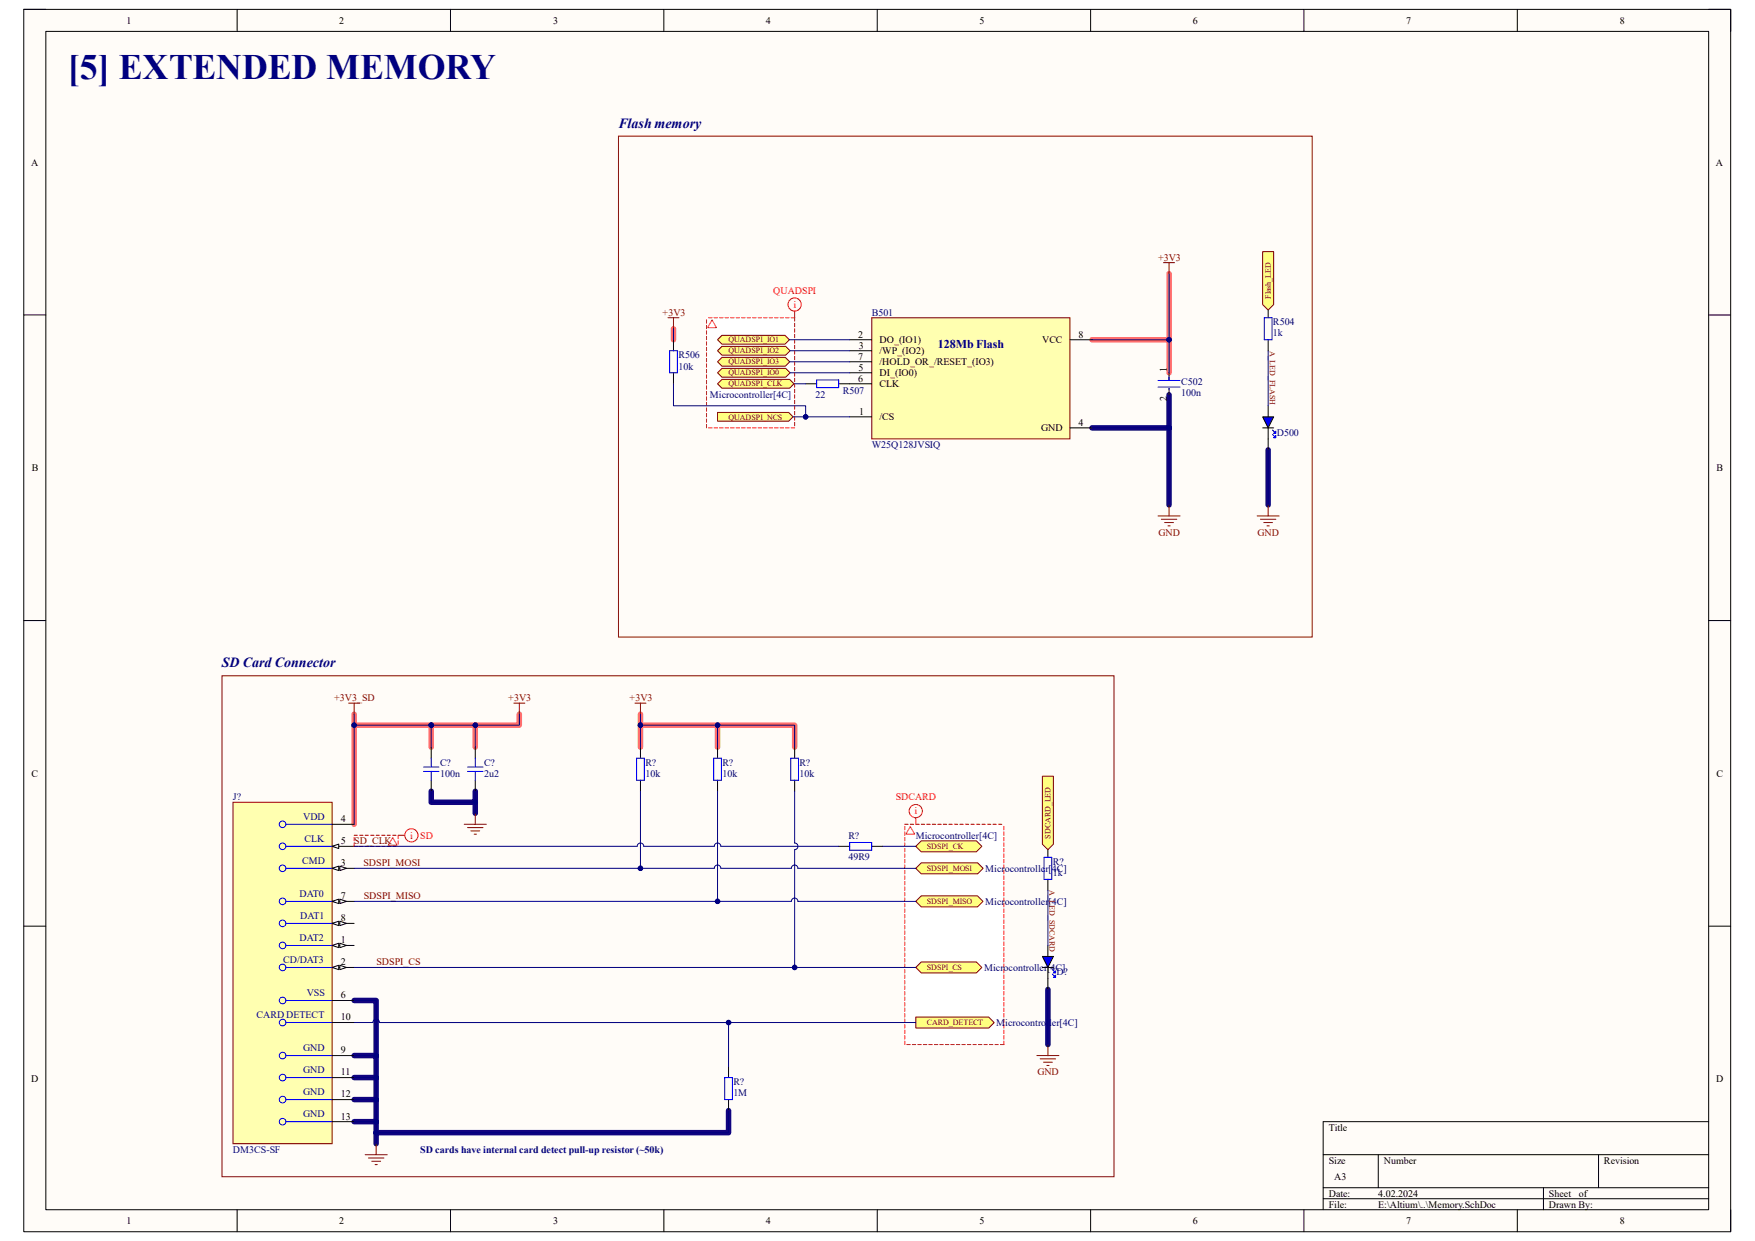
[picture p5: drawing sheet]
<svg xmlns="http://www.w3.org/2000/svg" width="297mm" height="210mm" viewBox="0 0 297 210" stroke-linecap="round" stroke-linejoin="round" font-family="sans-serif">
<path d="M4 1.6h288.9v206.8h-288.9z" fill-rule="evenodd" fill="#fffcf8"/>
<path d="M4 1.6h288.9v206.8h-288.9z" fill="none" stroke="#000" stroke-width=".17"/>
<path d="M7.8 5.3h281.4v199.4h-281.4z" fill-rule="evenodd" fill="#fffcf8"/>
<g fill="none" stroke="#000" stroke-width=".17">
<path d="M4 1.6h3.7M7.8 5.3h281.4v199.4h-281.4zM40.1 1.6v3.7M76.2 1.6v3.7M112.3 1.6v3.7M148.5 1.6v3.7M184.6 1.6v3.7M220.7 1.6v3.7M256.8 1.6v3.7M289.2 1.6h3.7v3.7M4 53.3h3.7M289.2 53.3h3.7"/>
<path d="M4 105h3.8M289.2 105h3.7M4 156.7h3.8M289.2 156.7h3.7M223.9 195.4h65.3M233.3 195.4v5.6M270.5 195.4v5.6M289.2 189.8h-65.3v14.9M40.1 204.7v3.7M76.2 204.7v3.7M112.4 204.7v3.7M148.5 204.7v3.7"/>
<path d="M184.6 204.7v3.7M220.7 204.7v3.7M223.9 201h65.3M223.9 202.9h65.3M256.8 204.7v3.7M261.2 201v3.7M292.9 204.7v3.7"/>
</g>
<g fill="#fff">
<path d="M119.6 53.8h14.9v18.6h-14.9z" fill-rule="evenodd"/>
<path d="M153.1 139.5h16.8v37.3h-16.8z" fill-rule="evenodd"/>
<path d="M59.9 141.4h7.5v1.8h-7.5z" fill-rule="evenodd"/>
</g>
<path d="M184.8 72.4h13M197.8 66.8v18.6M214.6 76.1v9.3M73 133.9v1.9h7.4v-1.9M80.4 135.8v1.8M59.9 169.3h3.8v9.3M59.9 178.6h3.8v14.9M177.3 167.4v9.4M59.9 182.4h3.8M59.9 186.1h3.8M59.9 189.8h3.8M123.3 187.9v3.8h-59.6" fill="none" stroke="#11037f" stroke-width=".93"/>
<path d="M114 55.6v1.9M197.8 46.3v11.2h-13M197.8 57.5v5.6M59.9 120.9v1.8h13.1M59.9 122.7v16.8M73 122.7v3.7M80.4 122.7v3.7M87.9 120.9v1.8h-14.9M108.4 122.7h26.1v3.7M108.4 120.9v5.5M121.4 122.7v3.7" fill="none" stroke="#ff6e6e" stroke-width=".93"/>
<path d="M104.7 23h117.4v84.8h-117.4zM196.9 44.4h1.9M197.8 44.4v1.9M196 87.3h3.7M196.5 87.9h2.6M197.1 88.4h1.5M197.7 89h.3M197.8 85.4v1.9" fill="none" stroke="#800000" stroke-width=".17"/>
<path d="M197.8 63.1v1.3M197.8 65.7v1.1" fill="none" stroke="#000" stroke-width=".17"/>
<path d="M196 64.4h3.7M196 65.5h3.7M197.8 63.8v.6M197.8 65.7v.2" fill="none" stroke="#00f" stroke-width=".17"/>
<path d="M147.5 53.8h33.6v20.5h-33.6z" fill-rule="evenodd" fill="#ffffb0"/>
<path d="M113 53.8h1.9M114 53.8v1.8M147.5 53.8h33.6v20.5h-33.6z" fill="none" stroke="#800000" stroke-width=".17"/>
<g fill="none" stroke="#000" stroke-width=".17">
<path d="M114 57.5v1.9M143.8 57.5h3.7M143.8 59.4h3.7M181.1 57.5h3.7M114 63.1v1.8M136.3 64.9h1.9M141.9 64.9h5.6M143.8 70.5h3.7M143.8 61.2h3.7M143.8 63.1h3.7M181.1 72.4h3.7M213.7 72.4h1.9"/>
<path d="M214.6 68.7v1.8"/>
</g>
<path d="M113.3 59.4h1.3v3.7h-1.3zM138.2 64.3h3.7v1.3h-3.7z" fill="none" stroke="#00f" stroke-width=".17"/>
<g fill="none" stroke="#f00" stroke-width=".17">
<path d="M119.6 54.1v.6M119.6 55v.6M119.6 56v.6M119.6 56.9v.6M119.6 57.8v.6M119.6 58.8v.6M119.6 59.7v.6M119.9 53.8h.6M120.9 53.8h.5M121.8 53.8h.6M122.7 53.8h.6M123.6 53.8h.6"/>
<path d="M124.6 53.8h.6M125.5 53.8h.6M126.4 53.8h.6M127.4 53.8h.6M128.3 53.8h.6M129.2 53.8h.6M130.2 53.8h.6M131.1 53.8h.6M132 53.8h.6M133 53.8h.5M133.9 53.8h.6M134.5 52.7v1.7"/>
<path d="M134.5 54.7v.6M134.5 55.6v.6M134.5 56.6v.5M134.5 57.5v.6M134.5 58.4v.6M134.5 59.4v.5M119.6 60.6v.6M119.6 61.6v.6M119.6 62.5v.6M119.6 63.4v.6M119.6 64.4v.5M119.6 65.3v.6"/>
<path d="M119.6 66.2v.6M119.6 67.2v.5M119.6 68.1v.6M119.6 69v.6M119.6 70v.5M119.6 70.9v.6M119.6 71.8v.6M119.9 72.4h.6M120.9 72.4h.5M121.8 72.4h.6M122.7 72.4h.6M123.6 72.4h.6"/>
<path d="M124.6 72.4h.6M125.5 72.4h.6M126.4 72.4h.6M127.4 72.4h.6M128.3 72.4h.6M129.2 72.4h.6M130.2 72.4h.6M131.1 72.4h.6M132 72.4h.6M133 72.4h.5M133.9 72.4h.6M134.5 60.3v.6"/>
<path d="M134.5 61.2v.6M134.5 62.2v.5M134.5 63.1v.6M134.5 64v.6M134.5 64.9v.6M134.5 65.9v.6M134.5 66.8v.6M134.5 67.7v.6M134.5 68.7v.6M134.5 69.6v.6M134.5 70.5v.6M134.5 71.5v.6"/>
<circle cx="134.5" cy="51.5" r="1.12"/>
</g>
<path d="M120.5 54.1l.7 1.3h-1.4z" fill="none" stroke="#f33" stroke-width=".17"/>
<path d="M213.7 70.5h1.9l-1 1.9z" fill-rule="evenodd" fill="#00f"/>
<path d="M213.7 70.5h1.9l-1 1.9zM214.6 72.4v3.7" fill="none" stroke="#000" stroke-width=".17"/>
<path d="M215.9 73v.3h-.3z" fill="#00f"/>
<path d="M215.4 72.8l.3 .4M215.9 73v.3h-.3z" fill="none" stroke="#00f" stroke-width=".17"/>
<path d="M215.6 74.1l.3-.4v.4z" fill="#00f"/>
<path d="M214 53.8h1.3v3.7h-1.3zM215.4 73.5l.3 .4M215.6 74.1l.3-.4v.4z" fill="none" stroke="#00f" stroke-width=".17"/>
<path d="M214.6 51.9v1.9M214.6 57.5v1.9" fill="none" stroke="#000" stroke-width=".17"/>
<path d="M212.8 87.3h3.7M213.3 87.9h2.6M213.9 88.4h1.5M214.4 89h.4M214.6 85.4v1.9" fill="none" stroke="#800000" stroke-width=".17"/>
<path d="M213.7 42.6h1.9v8.9l-1 1-.9-1z" fill-rule="evenodd" fill="#ffff80"/>
<path d="M213.7 42.6h1.9v8.9l-1 1-.9-1z" fill="none" stroke="#800000" stroke-width=".17"/>
<path d="M121.4 64.9l.8-.7h11.4l.8 .7-.8 .8h-11.4z" fill-rule="evenodd" fill="#ffff80"/>
<path d="M121.4 64.9l.8-.7h11.4l.8 .7-.8 .8h-11.4z" fill="none" stroke="#800000" stroke-width=".17"/>
<path d="M121.4 69.8h12.1l.7 .7-.7 .8h-12.1z" fill-rule="evenodd" fill="#ffff80"/>
<path d="M121.4 69.8h12.1l.7 .7-.7 .8h-12.1z" fill="none" stroke="#800000" stroke-width=".17"/>
<path d="M121.4 63.1l.8-.8h10.8l.7 .8-.7 .7h-10.8z" fill-rule="evenodd" fill="#ffff80"/>
<path d="M121.4 63.1l.8-.8h10.8l.7 .8-.7 .7h-10.8z" fill="none" stroke="#800000" stroke-width=".17"/>
<path d="M121.4 57.5l.8-.8h10.7l.7 .8-.7 .7h-10.7z" fill-rule="evenodd" fill="#ffff80"/>
<path d="M121.4 57.5l.8-.8h10.7l.7 .8-.7 .7h-10.7z" fill="none" stroke="#800000" stroke-width=".17"/>
<path d="M121.4 59.4l.8-.8h10.8l.7 .8-.7 .7h-10.8z" fill-rule="evenodd" fill="#ffff80"/>
<path d="M121.4 59.4l.8-.8h10.8l.7 .8-.7 .7h-10.8z" fill="none" stroke="#800000" stroke-width=".17"/>
<path d="M121.4 61.2l.8-.7h10.7l.8 .7-.8 .8h-10.7z" fill-rule="evenodd" fill="#ffff80"/>
<path d="M121.4 61.2l.8-.7h10.7l.8 .7-.8 .8h-10.7z" fill="none" stroke="#800000" stroke-width=".17"/>
<path d="M39.4 135.8h16.8v57.7h-16.8z" fill-rule="evenodd" fill="#ffffb0"/>
<path d="M39.4 135.8h16.8v57.7h-16.8z" fill="none" stroke="#800000" stroke-width=".17"/>
<g fill="none" stroke="#00f" stroke-width=".17">
<path d="M48.4 139.5h7.8M48.4 143.2h7.8M48.4 146.9h7.8M48.4 152.5h7.8M48.4 156.3h7.8M48.4 160h7.8M48.4 178.6h7.8M48.4 163.7h7.8M48.4 169.3h7.8M48.4 173h7.8M48.4 182.4h7.8M48.4 186.1h7.8"/>
<path d="M48.4 189.8h7.8"/>
<circle cx="47.8" cy="139.5" r=".56"/>
<circle cx="47.8" cy="143.2" r=".56"/>
<circle cx="47.8" cy="156.3" r=".56"/>
<circle cx="47.8" cy="160" r=".56"/>
<circle cx="47.8" cy="146.9" r=".56"/>
<circle cx="47.8" cy="152.5" r=".56"/>
<circle cx="47.8" cy="169.3" r=".56"/>
<circle cx="47.8" cy="163.7" r=".56"/>
<circle cx="47.8" cy="178.6" r=".56"/>
<circle cx="47.8" cy="173" r=".56"/>
<circle cx="47.8" cy="189.8" r=".56"/>
<circle cx="47.8" cy="182.4" r=".56"/>
<circle cx="47.8" cy="186.1" r=".56"/>
</g>
<path d="M56.2 160h3.7" fill="none" stroke="#000" stroke-width=".17"/>
<path d="M56.2 160l1.1-.4v.8z" fill="#f8fcff"/>
<path d="M56.2 160l1.1-.4v.8z" fill="none" stroke="#000" stroke-width=".17"/>
<path d="M57.5 159.6l1.1 .4-1.1 .4z" fill="#f8fcff"/>
<path d="M57.5 159.6l1.1 .4-1.1 .4zM56.2 163.7h3.7" fill="none" stroke="#000" stroke-width=".17"/>
<path d="M56.2 163.7l1.1-.3v.7z" fill="#f8fcff"/>
<path d="M56.2 163.7l1.1-.3v.7z" fill="none" stroke="#000" stroke-width=".17"/>
<path d="M57.5 163.4l1.1 .3-1.1 .4z" fill="#f8fcff"/>
<path d="M56.2 146.9h3.7M57.5 163.4l1.1 .3-1.1 .4z" fill="none" stroke="#000" stroke-width=".17"/>
<path d="M56.2 146.9l1.1-.3v.7z" fill="#f8fcff"/>
<path d="M56.2 146.9l1.1-.3v.7z" fill="none" stroke="#000" stroke-width=".17"/>
<path d="M57.5 146.6l1.1 .3-1.1 .4z" fill="#f8fcff"/>
<path d="M56.2 139.5h3.7M56.2 143.2h3.7M57.5 146.6l1.1 .3-1.1 .4z" fill="none" stroke="#000" stroke-width=".17"/>
<path d="M56.2 143.2l1.1-.4v.8z" fill="#f8fcff"/>
<path d="M56.2 143.2l1.1-.4v.8zM56.2 152.5h3.7M56.2 169.3h3.7" fill="none" stroke="#000" stroke-width=".17"/>
<path d="M56.2 152.5l1.1-.3v.7z" fill="#f8fcff"/>
<path d="M56.2 152.5l1.1-.3v.7z" fill="none" stroke="#000" stroke-width=".17"/>
<path d="M57.5 152.2l1.1 .3-1.1 .4z" fill="#f8fcff"/>
<path d="M56.2 156.3h3.7M57.5 152.2l1.1 .3-1.1 .4z" fill="none" stroke="#000" stroke-width=".17"/>
<path d="M56.2 156.3l1.1-.4v.7z" fill="#f8fcff"/>
<path d="M56.2 156.3l1.1-.4v.7z" fill="none" stroke="#000" stroke-width=".17"/>
<path d="M57.5 155.9l1.1 .4-1.1 .3z" fill="#f8fcff"/>
<g fill="none" stroke="#000" stroke-width=".17">
<path d="M73 126.4v1.9M73 132v1.9M80.4 126.4v1.9M80.4 132v1.9M108.4 126.4v1.9M108.4 132v1.9M121.4 126.4v1.9M121.4 132v1.9M134.5 126.4v1.9M134.5 132v1.9M57.5 155.9l1.1 .4-1.1 .3zM141.9 143.2h1.9"/>
<path d="M147.5 143.2h1.9M56.2 178.6h3.7M56.2 173h3.7M56.2 182.4h3.7M56.2 186.1h3.7M56.2 189.8h3.7M123.3 180.5v1.9M123.3 186.1v1.8"/>
</g>
<g fill="none" stroke="#800000" stroke-width=".17">
<path d="M59 119h1.9M59.9 119v1.9M87 119h1.8M87.9 119v1.9M107.5 119h1.8M108.4 119v1.9M78.6 139.5h3.7M80.4 137.6v1.9M79.1 140.1h2.6M79.7 140.6h1.5M80.2 141.2h.4M61.8 195.4h3.7"/>
<path d="M62.4 196h2.6M62.9 196.5h1.5M63.5 197.1h.3M63.7 193.5v1.9"/>
</g>
<g fill="none" stroke="#00f" stroke-width=".17">
<path d="M71.7 130.6h2.6M71.7 129.8h2.6M73 128.3v1.5M73 130.6v1.4M79.1 130.6h2.6M79.1 129.8h2.6M80.4 128.3v1.5M80.4 130.6v1.4M107.7 128.3h1.3v3.7h-1.3zM120.8 128.3h1.3v3.7h-1.3zM133.8 128.3h1.3v3.7h-1.3zM143.8 142.6h3.7v1.3h-3.7z"/>
<path d="M122.7 182.4h1.3v3.7h-1.3z"/>
</g>
<g fill="none" stroke="#f00" stroke-width=".17">
<path d="M153.1 139.8v.6M153.1 139.5h.6M154 139.5h.6M155 138.4v1.1h.6M155.9 139.5h.6M156.8 139.5h.6M157.8 139.5h.6M158.7 139.5h.6M159.6 139.5h.6M160.6 139.5h.6M161.5 139.5h.6M162.4 139.5h.6"/>
<path d="M163.4 139.5h.5M164.3 139.5h.6M165.2 139.5h.6M166.2 139.5h.5M167.1 139.5h.6M168 139.5h.6M169 139.5h.5M169.9 139.8v.6M59.9 141.4h.6M59.9 141.7v.6M59.9 142.6v.6h.6M60.9 141.4h.5"/>
<path d="M60.9 143.2h.5M61.8 141.4h.6M61.8 143.2h.6M62.7 141.4h.6M62.7 143.2h.6M63.7 141.4h.5M63.7 143.2h.5M64.6 141.4h.6M64.6 143.2h.6M65.5 141.4h.6M65.5 143.2h.6M66.5 141.4h.5"/>
<path d="M66.5 143.2h.5M67.4 142.3v.6M68.5 141.4h-1.1v.5M153.1 140.8v.6M153.1 141.7v.6M153.1 142.6v.6M153.1 143.6v.6M153.1 144.5v.6M153.1 145.4v.6M153.1 146.4v.5M153.1 147.3v.6M153.1 148.2v.6"/>
<path d="M153.1 149.2v.5M153.1 150.1v.6M153.1 151v.6M153.1 152v.5M153.1 152.9v.6M153.1 153.8v.6M153.1 154.8v.5M153.1 155.7v.6M153.1 156.6v.6M153.1 157.5v.6M153.1 158.5v.6M153.1 159.4v.6"/>
<path d="M169.9 140.8v.6M169.9 141.7v.6M169.9 142.6v.6M169.9 143.6v.6M169.9 144.5v.6M169.9 145.4v.6M169.9 146.4v.5M169.9 147.3v.6M169.9 148.2v.6M169.9 149.2v.5M169.9 150.1v.6M169.9 151v.6"/>
<path d="M169.9 152v.5M169.9 152.9v.6M169.9 153.8v.6M169.9 154.8v.5M169.9 155.7v.6M169.9 156.6v.6M169.9 157.5v.6M169.9 158.5v.6M169.9 159.4v.6M153.1 160.3v.6M153.1 161.3v.6M153.1 162.2v.6"/>
<path d="M153.1 163.1v.6M153.1 164.1v.6M153.1 165v.6M153.1 165.9v.6M153.1 166.9v.5M153.1 167.8v.6M153.1 168.7v.6M153.1 169.7v.5M153.1 170.6v.6M153.1 171.5v.6M153.1 172.5v.5M153.1 173.4v.6"/>
<path d="M153.1 174.3v.6M153.1 175.3v.5M153.1 176.2v.6M153.5 176.8h.6M154.4 176.8h.6M155.3 176.8h.6M156.3 176.8h.5M157.2 176.8h.6M158.1 176.8h.6M159.1 176.8h.5M160 176.8h.6M160.9 176.8h.6"/>
<path d="M161.9 176.8h.5M162.8 176.8h.6M163.7 176.8h.6M164.7 176.8h.5M165.6 176.8h.6M166.5 176.8h.6M167.4 176.8h.6M168.4 176.8h.6M169.9 160.3v.6M169.9 161.3v.6M169.9 162.2v.6M169.9 163.1v.6"/>
<path d="M169.9 164.1v.6M169.9 165v.6M169.9 165.9v.6M169.9 166.9v.5M169.9 167.8v.6M169.9 168.7v.6M169.9 169.7v.5M169.9 170.6v.6M169.9 171.5v.6M169.9 172.5v.5M169.9 176.2v.6h-.6M169.9 173.4v.6"/>
<path d="M169.9 174.3v.6M169.9 175.3v.5"/>
<circle cx="155" cy="137.3" r="1.12"/>
<circle cx="69.6" cy="141.4" r="1.12"/>
</g>
<path d="M154 139.9l.8 1.3h-1.5zM66.5 141.7l.7 1.3h-1.5z" fill="none" stroke="#f33" stroke-width=".17"/>
<path d="M155 143.2l.9-.9h9.3l1 .9-1 1h-9.3z" fill-rule="evenodd" fill="#ffff80"/>
<path d="M155 143.2l.9-.9h9.3l1 .9-1 1h-9.3z" fill="none" stroke="#800000" stroke-width=".17"/>
<path d="M155 146.9l.9-.9h9.5l1 .9-1 1h-9.5z" fill-rule="evenodd" fill="#ffff80"/>
<path d="M155 146.9l.9-.9h9.5l1 .9-1 1h-9.5z" fill="none" stroke="#800000" stroke-width=".17"/>
<path d="M155 152.5l.9-.9h9.5l1 .9-1 1h-9.5z" fill-rule="evenodd" fill="#ffff80"/>
<path d="M155 152.5l.9-.9h9.5l1 .9-1 1h-9.5z" fill="none" stroke="#800000" stroke-width=".17"/>
<path d="M155 163.7l.9-.9h9.3l1 .9-1 1h-9.3z" fill-rule="evenodd" fill="#ffff80"/>
<path d="M155 163.7l.9-.9h9.3l1 .9-1 1h-9.3z" fill="none" stroke="#800000" stroke-width=".17"/>
<path d="M155 172.1h12.3l1 .9-1 1h-12.3z" fill-rule="evenodd" fill="#ffff80"/>
<path d="M155 172.1h12.3l1 .9-1 1h-12.3z" fill="none" stroke="#800000" stroke-width=".17"/>
<path d="M177.3 160v1.9M176.4 163.7h1.9" fill="none" stroke="#000" stroke-width=".17"/>
<path d="M176.4 161.9h1.9l-1 1.8z" fill-rule="evenodd" fill="#00f"/>
<path d="M176.4 161.9h1.9l-1 1.8zM177.3 163.7v3.7" fill="none" stroke="#000" stroke-width=".17"/>
<path d="M178.3 164.7l.3-.4v.4z" fill="#00f"/>
<path d="M178.1 164.1l.4 .4M178.3 164.7l.3-.4v.4z" fill="none" stroke="#00f" stroke-width=".17"/>
<path d="M178.6 165v.4h-.3z" fill="#00f"/>
<path d="M176.7 145.1h1.3v3.7h-1.3zM178.1 164.8l.4 .4M178.6 165v.4h-.3z" fill="none" stroke="#00f" stroke-width=".17"/>
<path d="M177.3 143.2v1.9M177.3 148.8v1.9" fill="none" stroke="#000" stroke-width=".17"/>
<path d="M175.5 178.6h3.7M176 179.2h2.6M176.6 179.8h1.5M177.3 176.8v1.8M177.2 180.3h.3" fill="none" stroke="#800000" stroke-width=".17"/>
<path d="M176.4 131.4h1.9v11.5l-1 .9-.9-.9z" fill-rule="evenodd" fill="#ffff80"/>
<path d="M176.4 131.4h1.9v11.5l-1 .9-.9-.9z" fill="none" stroke="#800000" stroke-width=".17"/>
<path d="M184.8 72.4h13" fill="none" stroke="#000080" stroke-width=".17"/>
<circle cx="197.8" cy="72.4" r=".37" fill="#000080"/>
<g fill="none" stroke="#000080" stroke-width=".17">
<path d="M197.8 66.8v5.6"/>
<circle cx="197.8" cy="72.4" r=".37"/>
</g>
<circle cx="197.8" cy="72.4" r=".37" fill="#000080"/>
<g fill="none" stroke="#000080" stroke-width=".17">
<path d="M197.8 57.5v5.6"/>
<circle cx="197.8" cy="72.4" r=".37"/>
</g>
<circle cx="197.8" cy="57.5" r=".37" fill="#000080"/>
<g fill="none" stroke="#000080" stroke-width=".17">
<path d="M197.8 72.4v13"/>
<circle cx="197.8" cy="57.5" r=".37"/>
</g>
<circle cx="197.8" cy="72.4" r=".37" fill="#000080"/>
<g fill="none" stroke="#000080" stroke-width=".17">
<path d="M197.8 46.3v11.2h-13"/>
<circle cx="197.8" cy="72.4" r=".37"/>
</g>
<circle cx="197.8" cy="57.5" r=".37" fill="#000080"/>
<g fill="none" stroke="#000080" stroke-width=".17">
<path d="M114 55.6v1.9M133.6 57.5h10.2M133.7 59.4h10.1M214.6 59.4v9.3M114 64.9v3.8h22.3v1.8M133.7 61.2h10.1M133.7 63.1h10.1M134.4 64.9h1.9M214.6 76.1v9.3"/>
<circle cx="197.8" cy="57.5" r=".37"/>
</g>
<circle cx="136.3" cy="70.5" r=".37" fill="#000080"/>
<g fill="none" stroke="#000080" stroke-width=".17">
<path d="M59.9 182.4h3.8"/>
<circle cx="136.3" cy="70.5" r=".37"/>
</g>
<circle cx="63.7" cy="182.4" r=".37" fill="#000080"/>
<g fill="none" stroke="#000080" stroke-width=".17">
<path d="M59.9 186.1h3.8"/>
<circle cx="63.7" cy="182.4" r=".37"/>
</g>
<circle cx="63.7" cy="186.1" r=".37" fill="#000080"/>
<g fill="none" stroke="#000080" stroke-width=".17">
<path d="M59.9 189.8h3.8"/>
<circle cx="63.7" cy="186.1" r=".37"/>
</g>
<circle cx="63.7" cy="189.8" r=".37" fill="#000080"/>
<g fill="none" stroke="#000080" stroke-width=".17">
<path d="M59.9 169.3h3.8v9.3"/>
<circle cx="63.7" cy="189.8" r=".37"/>
</g>
<circle cx="63.7" cy="178.6" r=".37" fill="#000080"/>
<g fill="none" stroke="#000080" stroke-width=".17">
<path d="M59.9 173h3.2M63.1 173a.56 .56 0 0 1 .6-.5 .56 .56 0 0 1 .5 .5h59.1v7.5"/>
<circle cx="63.7" cy="178.6" r=".37"/>
</g>
<circle cx="123.3" cy="173" r=".37" fill="#000080"/>
<g fill="none" stroke="#000080" stroke-width=".17">
<path d="M123.3 173h31.7"/>
<circle cx="123.3" cy="173" r=".37"/>
</g>
<circle cx="123.3" cy="173" r=".37" fill="#000080"/>
<g fill="none" stroke="#000080" stroke-width=".17">
<path d="M108.4 133.9v13"/>
<circle cx="123.3" cy="173" r=".37"/>
</g>
<circle cx="108.4" cy="146.9" r=".37" fill="#000080"/>
<g fill="none" stroke="#000080" stroke-width=".17">
<path d="M121.4 133.9v18.6"/>
<circle cx="108.4" cy="146.9" r=".37"/>
</g>
<circle cx="121.4" cy="152.5" r=".37" fill="#000080"/>
<g fill="none" stroke="#000080" stroke-width=".17">
<path d="M80.4 135.8v1.8M59.9 143.2h47.9a.56 .56 0 0 1 .6-.5 .56 .56 0 0 1 .6 .5h11.9a.56 .56 0 0 1 .8-.5l.3 .5h19.9"/>
<circle cx="121.4" cy="152.5" r=".37"/>
</g>
<circle cx="80.4" cy="135.8" r=".37" fill="#000080"/>
<g fill="none" stroke="#000080" stroke-width=".17">
<path d="M73 133.9v1.9h7.4v-1.9"/>
<circle cx="80.4" cy="135.8" r=".37"/>
</g>
<circle cx="80.4" cy="135.8" r=".37" fill="#000080"/>
<g fill="none" stroke="#000080" stroke-width=".17">
<path d="M59.9 122.7v16.8"/>
<circle cx="80.4" cy="135.8" r=".37"/>
</g>
<circle cx="59.9" cy="122.7" r=".37" fill="#000080"/>
<g fill="none" stroke="#000080" stroke-width=".17">
<path d="M123.3 187.9v3.8h-59.6"/>
<circle cx="59.9" cy="122.7" r=".37"/>
</g>
<circle cx="63.7" cy="191.7" r=".37" fill="#000080"/>
<g fill="none" stroke="#000080" stroke-width=".17">
<path d="M59.9 120.9v1.8h13.1"/>
<circle cx="63.7" cy="191.7" r=".37"/>
</g>
<circle cx="59.9" cy="122.7" r=".37" fill="#000080"/>
<circle cx="59.9" cy="122.7" r=".37" fill="none" stroke="#000080" stroke-width=".17"/>
<circle cx="73" cy="122.7" r=".37" fill="#000080"/>
<g fill="none" stroke="#000080" stroke-width=".17">
<path d="M73 122.7v3.7M149.4 143.2h5.6"/>
<circle cx="73" cy="122.7" r=".37"/>
</g>
<circle cx="73" cy="122.7" r=".37" fill="#000080"/>
<g fill="none" stroke="#000080" stroke-width=".17">
<path d="M80.4 122.7v3.7"/>
<circle cx="73" cy="122.7" r=".37"/>
</g>
<circle cx="80.4" cy="122.7" r=".37" fill="#000080"/>
<g fill="none" stroke="#000080" stroke-width=".17">
<path d="M121.4 122.7v3.7"/>
<circle cx="80.4" cy="122.7" r=".37"/>
</g>
<circle cx="121.4" cy="122.7" r=".37" fill="#000080"/>
<g fill="none" stroke="#000080" stroke-width=".17">
<path d="M134.5 133.9v8.8a.56 .56 0 0 1 .5 .5 .56 .56 0 0 1-.5 .6v19.9"/>
<circle cx="121.4" cy="122.7" r=".37"/>
</g>
<circle cx="134.5" cy="163.7" r=".37" fill="#000080"/>
<g fill="none" stroke="#000080" stroke-width=".17">
<path d="M177.3 150.7v9.3M59.9 178.6h3.8v14.9M177.3 167.4v9.4"/>
<circle cx="134.5" cy="163.7" r=".37"/>
</g>
<path d="M37.6 114.4h150.9v84.7h-150.9z" fill="none" stroke="#800000" stroke-width=".17"/>
<circle cx="63.7" cy="191.7" r=".37" fill="#000080"/>
<circle cx="63.7" cy="191.7" r=".37" fill="none" stroke="#000080" stroke-width=".17"/>
<circle cx="63.7" cy="189.8" r=".37" fill="#000080"/>
<circle cx="63.7" cy="189.8" r=".37" fill="none" stroke="#000080" stroke-width=".17"/>
<circle cx="63.7" cy="186.1" r=".37" fill="#000080"/>
<circle cx="63.7" cy="186.1" r=".37" fill="none" stroke="#000080" stroke-width=".17"/>
<circle cx="63.7" cy="182.4" r=".37" fill="#000080"/>
<circle cx="63.7" cy="182.4" r=".37" fill="none" stroke="#000080" stroke-width=".17"/>
<circle cx="63.7" cy="178.6" r=".37" fill="#000080"/>
<g fill="none" stroke="#000080" stroke-width=".17">
<path d="M59.9 163.7h95.1"/>
<circle cx="63.7" cy="178.6" r=".37"/>
</g>
<circle cx="134.5" cy="163.7" r=".37" fill="#000080"/>
<g fill="none" stroke="#000080" stroke-width=".17">
<path d="M59.9 152.5h74a.56 .56 0 0 1 .9-.4l.2 .4h20"/>
<circle cx="134.5" cy="163.7" r=".37"/>
</g>
<circle cx="121.4" cy="152.5" r=".37" fill="#000080"/>
<g fill="none" stroke="#000080" stroke-width=".17">
<path d="M59.9 146.9h61a.56 .56 0 0 1 .5-.5 .56 .56 0 0 1 .6 .5h11.9a.56 .56 0 0 1 .6-.5 .56 .56 0 0 1 .5 .5h20"/>
<circle cx="121.4" cy="152.5" r=".37"/>
</g>
<circle cx="108.4" cy="146.9" r=".37" fill="#000080"/>
<g fill="none" stroke="#000080" stroke-width=".17">
<path d="M87.9 120.9v1.8h-14.9"/>
<circle cx="108.4" cy="146.9" r=".37"/>
</g>
<circle cx="73" cy="122.7" r=".37" fill="#000080"/>
<circle cx="73" cy="122.7" r=".37" fill="none" stroke="#000080" stroke-width=".17"/>
<circle cx="80.4" cy="122.7" r=".37" fill="#000080"/>
<g fill="none" stroke="#000080" stroke-width=".17">
<path d="M108.4 122.7h26.1v3.7"/>
<circle cx="80.4" cy="122.7" r=".37"/>
</g>
<circle cx="108.4" cy="122.7" r=".37" fill="#000080"/>
<circle cx="108.4" cy="122.7" r=".37" fill="none" stroke="#000080" stroke-width=".17"/>
<circle cx="121.4" cy="122.7" r=".37" fill="#000080"/>
<g fill="none" stroke="#000080" stroke-width=".17">
<path d="M108.4 120.9v5.5"/>
<circle cx="121.4" cy="122.7" r=".37"/>
</g>
<circle cx="108.4" cy="122.7" r=".37" fill="#000080"/>
<g fill="none" stroke="#000080" stroke-width=".17">
<path d="M134.2 70.5h9.6"/>
<circle cx="108.4" cy="122.7" r=".37"/>
</g>
<circle cx="136.3" cy="70.5" r=".37" fill="#000080"/>
<circle cx="136.3" cy="70.5" r=".37" fill="none" stroke="#000080" stroke-width=".17"/>
<text font-size="6.1" fill="#000080" x="11.5" y="13.3">[5] EXTENDED MEMORY</text>
<g font-size="2.4" fill="#000080">
<text x="104.6" y="21.6">Flash memory</text>
<text x="37.5" y="112.9">SD Card Connector</text>
</g>
<text font-size="2" fill="#000080" x="158.7" y="58.9">128Mb Flash</text>
<g font-size="1.7">
<text x="21.4" y="4">1</text>
<text x="57.4" y="4">2</text>
<text x="93.6" y="4">3</text>
<text x="129.6" y="4">4</text>
<text x="165.8" y="4">5</text>
<text x="201.8" y="4">6</text>
<text x="238" y="4">7</text>
<text x="274.1" y="4">8</text>
<text x="5.3" y="28">A</text>
<text x="290.4" y="28">A</text>
<text x="145.2" y="57.1">2</text>
<text x="145.3" y="59">3</text>
<text x="148.8" y="58.1">DO_(IO1)</text>
<text x="148.8" y="59.9">/WP_(IO2)</text>
<text x="176.4" y="58.1">VCC</text>
<text x="182.5" y="57.1">8</text>
<text x="145.2" y="60.9">7</text>
<text x="145.2" y="64.6">6</text>
<text x="145.3" y="62.7">5</text>
<text x="148.8" y="61.8">/HOLD_OR_/RESET_(IO3)</text>
<text x="148.8" y="65.5">CLK</text>
<text x="148.8" y="63.7">DI_(IO0)</text>
<text x="197.5" y="62.9" transform="rotate(-90 197.5 62.9)">1</text>
<text x="145.4" y="70.2">1</text>
<text x="148.8" y="71.1">/CS</text>
<text x="197.5" y="67.9" transform="rotate(-90 197.5 67.9)">2</text>
<text x="176.2" y="73">GND</text>
<text x="182.5" y="72.1">4</text>
<text x="5.4" y="79.8">B</text>
<text x="290.5" y="79.8">B</text>
<text x="5.3" y="131.4">C</text>
<text x="290.5" y="131.4">C</text>
<text x="57.7" y="139.1">4</text>
<text x="57.7" y="142.9">5</text>
<text x="57.7" y="146.6">3</text>
<text x="57.7" y="152.2">7</text>
<text x="57.7" y="155.9">8</text>
<text x="57.7" y="159.6">1</text>
<text x="57.7" y="163.4">2</text>
<text x="57.7" y="169">6</text>
<text x="57.7" y="172.7">10</text>
<text x="57.7" y="178.3">9</text>
<text x="5.3" y="183.2">D</text>
<text x="57.7" y="182">11</text>
<text x="57.7" y="185.7">12</text>
<text x="290.4" y="183.2">D</text>
<text x="57.7" y="189.5">13</text>
<text x="224.9" y="191.3">Title</text>
<text x="224.9" y="196.9">Size</text>
<text x="234.2" y="196.9">Number</text>
<text x="271.4" y="196.9">Revision</text>
<text x="224.9" y="202.5">Date:</text>
<text x="225.8" y="199.7">A3</text>
<text x="233.3" y="202.5">4.02.2024</text>
<text x="262.1" y="202.5">Sheet</text>
<text x="267.2" y="202.5">of</text>
<text x="21.4" y="207.2">1</text>
<text x="57.4" y="207.2">2</text>
<text x="93.6" y="207.2">3</text>
<text x="129.6" y="207.2">4</text>
<text x="165.8" y="207.2">5</text>
<text x="201.8" y="207.2">6</text>
<text x="224.9" y="204.4">File:</text>
<text x="233.3" y="204.4">E:\Altium\..\Memory.SchDoc</text>
<text x="238" y="207.2">7</text>
<text x="262.1" y="204.4">Drawn By:</text>
<text x="274.1" y="207.2">8</text>
</g>
<g font-size="1.7" fill="#800000">
<text x="196" y="44.1">+3V3</text>
<text x="112.1" y="53.4">+3V3</text>
<text x="196" y="90.7">GND</text>
<text x="212.8" y="90.7">GND</text>
<text x="56.6" y="118.7">+3V3_SD</text>
<text x="86" y="118.7">+3V3</text>
<text x="106.6" y="118.7">+3V3</text>
<text x="59.9" y="142.9">SD_CLK</text>
<text x="61.5" y="146.6">SDSPI_MOSI</text>
<text x="61.6" y="152.2">SDSPI_MISO</text>
<text x="63.7" y="163.4">SDSPI_CS</text>
<text x="175.6" y="182">GND</text>
</g>
<g font-size="1.7" fill="#f00">
<text x="130.9" y="49.7">QUADSPI</text>
<text x="134.3" y="52.1">i</text>
<text x="151.6" y="135.4">SDCARD</text>
<text x="154.8" y="137.8">i</text>
<text x="69.4" y="141.9">i</text>
<text x="71.1" y="141.9">SD</text>
</g>
<g font-size="1.7" fill="#000080">
<text x="147.5" y="53.4">B501</text>
<text x="215.4" y="55.1">R504</text>
<text x="215.4" y="56.9">1k</text>
<text x="114.8" y="60.7">R506</text>
<text x="114.8" y="62.6">10k</text>
<text x="199.9" y="65.2">C502</text>
<text x="120.1" y="67.4">Microcontroller[4C]</text>
<text x="138" y="67.3">22</text>
<text x="142.6" y="66.8">R507</text>
<text x="199.9" y="67">100n</text>
<text x="147.5" y="75.8">W25Q128JVSIQ</text>
<text x="216.1" y="73.7">D500</text>
<text x="74.5" y="129.6">C?</text>
<text x="74.5" y="131.5">100n</text>
<text x="81.9" y="129.6">C?</text>
<text x="81.9" y="131.5">2u2</text>
<text x="109.2" y="129.6">R?</text>
<text x="109.2" y="131.5">10k</text>
<text x="122.3" y="129.6">R?</text>
<text x="122.3" y="131.5">10k</text>
<text x="135.3" y="129.6">R?</text>
<text x="135.3" y="131.5">10k</text>
<text x="39.4" y="135.4">J?</text>
<text x="51.3" y="138.8">VDD</text>
<text x="51.5" y="142.5">CLK</text>
<text x="143.6" y="142">R?</text>
<text x="155" y="141.9">Microcontroller[4C]</text>
<text x="51.1" y="146.2">CMD</text>
<text x="143.6" y="145.6">49R9</text>
<text x="166.8" y="147.5">Microcontroller[4C]</text>
<text x="178.2" y="146.4">R?</text>
<text x="178.2" y="148.3">1k</text>
<text x="50.7" y="151.8">DAT0</text>
<text x="50.8" y="155.5">DAT1</text>
<text x="166.8" y="153.1">Microcontroller[4C]</text>
<text x="50.7" y="159.3">DAT2</text>
<text x="47.9" y="163">CD/DAT3</text>
<text x="166.5" y="164.3">Microcontroller[4C]</text>
<text x="178.8" y="165.1">D?</text>
<text x="43.4" y="172.3">CARD DETECT</text>
<text x="51.9" y="168.6">VSS</text>
<text x="168.6" y="173.6">Microcontroller[4C]</text>
<text x="51.3" y="177.9">GND</text>
<text x="51.3" y="181.7">GND</text>
<text x="51.3" y="185.4">GND</text>
<text x="124.1" y="183.7">R?</text>
<text x="124.1" y="185.5">1M</text>
<text x="51.3" y="189.1">GND</text>
<text x="39.4" y="195.1">DM3CS-SF</text>
<text x="71.1" y="195.1">SD cards have internal card detect pull-up resistor (~50k)</text>
</g>
<g font-size="1.4" fill="#800000">
<text x="215.1" y="50.6" transform="rotate(-90 215.1 50.6)">Flash_LED</text>
<text x="123.3" y="58">QUADSPI_IO1</text>
<text x="123.3" y="59.8">QUADSPI_IO2</text>
<text x="214.9" y="59.3" transform="rotate(90 214.9 59.3)">A_LED_FLASH</text>
<text x="123.3" y="65.4">QUADSPI_CLK</text>
<text x="123.3" y="63.5">QUADSPI_IO0</text>
<text x="123.3" y="61.7">QUADSPI_IO3</text>
<text x="123.3" y="71">QUADSPI_NCS</text>
<text x="156.8" y="143.7">SDSPI_CK</text>
<text x="177.8" y="141.9" transform="rotate(-90 177.8 141.9)">SDCARD_LED</text>
<text x="156.8" y="147.4">SDSPI_MOSI</text>
<text x="156.8" y="153">SDSPI_MISO</text>
<text x="177.6" y="150.7" transform="rotate(90 177.6 150.7)">A_LED_SDCARD</text>
<text x="156.8" y="164.2">SDSPI_CS</text>
<text x="156.8" y="173.5">CARD_DETECT</text>
</g>
</svg>
